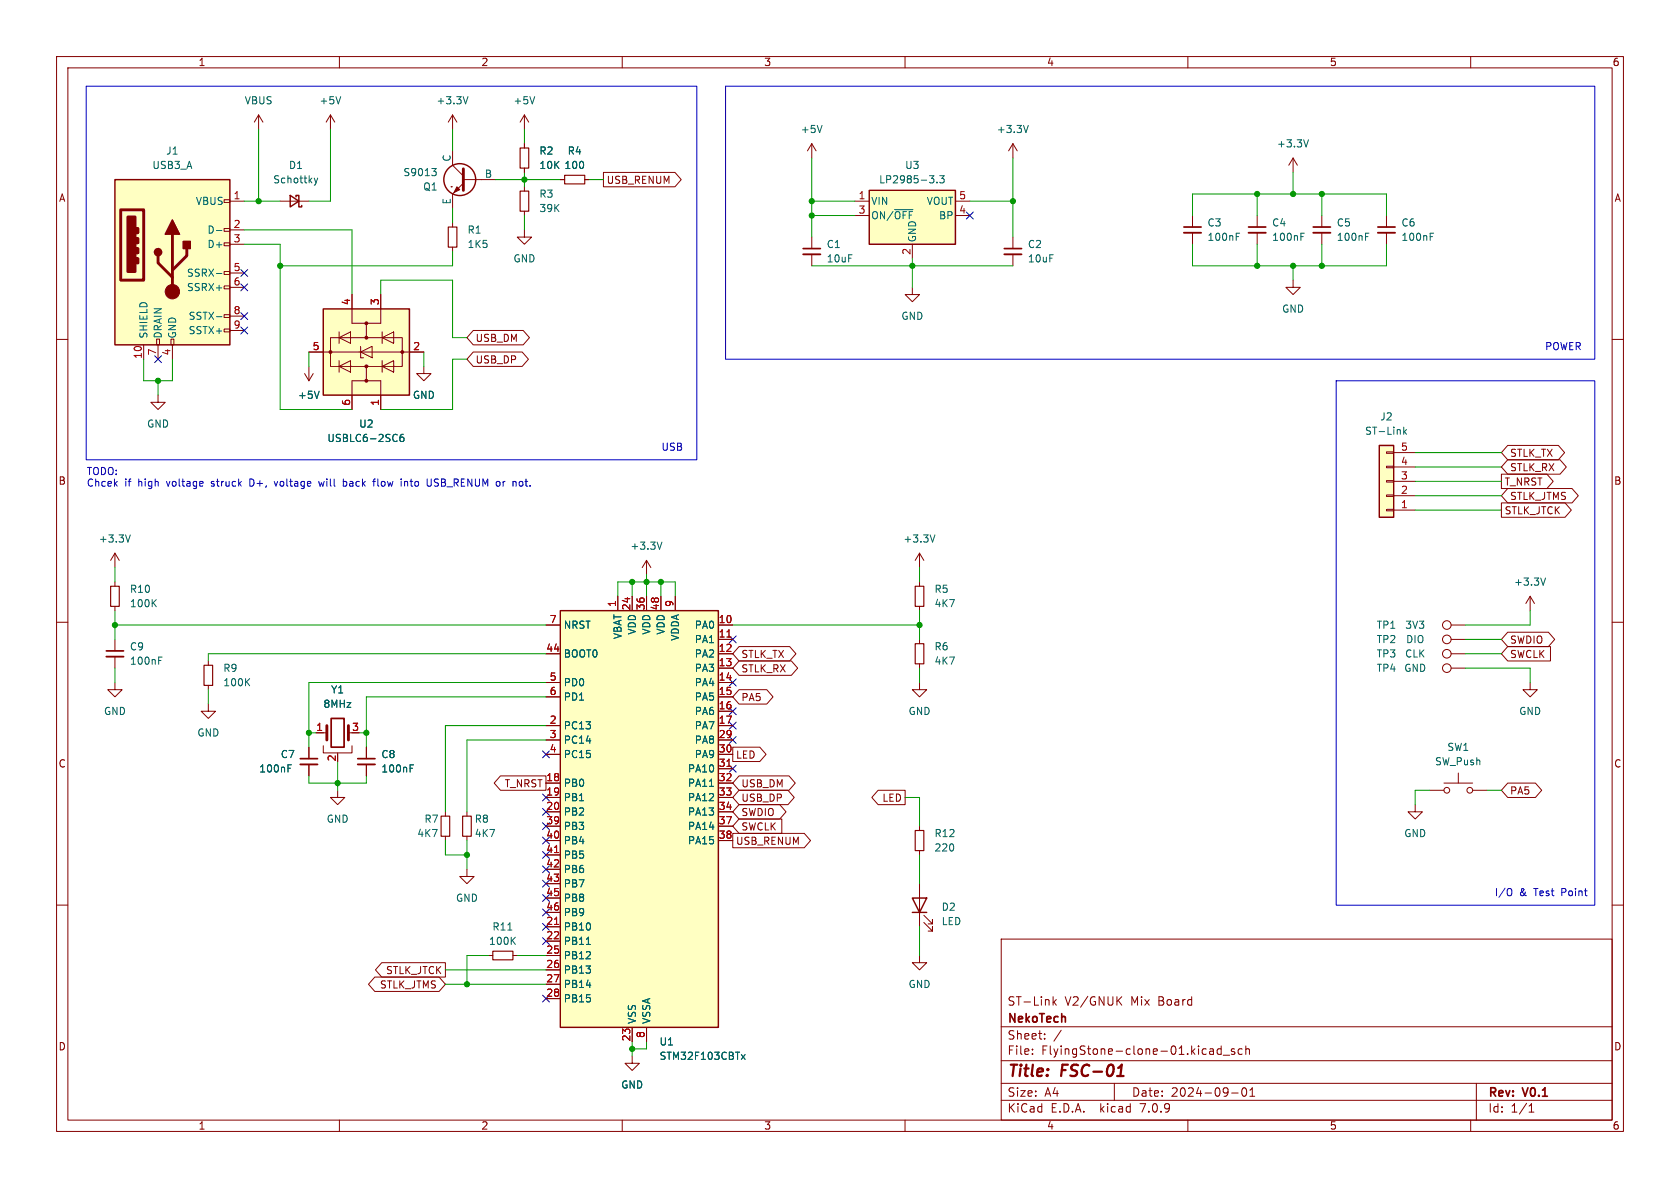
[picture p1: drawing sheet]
<svg xmlns="http://www.w3.org/2000/svg" width="297mm" height="210mm" viewBox="0 0 297 210" stroke-linecap="round" stroke-linejoin="round" font-family="sans-serif">
<g fill="none" stroke="#840000" stroke-width=".18">
<path d="M10 10h277v190h-277zM12 12h273v186h-273zM60 10v2M110 10v2M160 10v2M210 10v2M260 10v2M39.6 35.3h1v.5h-1zM40.6 35.6h2.6M45.7 20.3l-.7 1.3M45.7 20.3v2.6M45.7 20.3l.8 1.3"/>
<path d="M49.5 35.6h5.1M58.4 20.3l-.7 1.3M58.4 20.3v2.6M58.4 20.3l.8 1.3M79.8 33h.1M80 20.3l-.8 1.3M80 20.3v2.6M80 26.7v2.5l1.9 1.9M80 39.4v.7M80 20.3l.8 1.3M81.9 32.4l-1.9 1.9v2.5M81.9 31.8h5.7"/>
<path d="M92.7 20.3l-.8 1.3M92.7 20.3v2.6M92.7 25.4v.8M92.7 29.7v.8M92.7 33v.8M92.7 37.3v.8M92.7 20.3l.8 1.3M99.1 31.8h.7M103.4 31.8h.7M106.7 30.5h12.6l1.1 1.3-1.1 1.2h-12.6zM143.5 25.4l-.8 1.3M143.5 25.4v2.5"/>
<path d="M143.5 25.4l.8 1.3M151.1 35.6h2.6M151.1 38.1h2.6M168.9 35.6h2.5M168.9 38.1h2.5M179.1 25.4v2.5M179.1 25.4l-.8 1.3M179.1 25.4l.7 1.3M210.8 38.1v2M222.2 38.1v2M228.6 27.9l-.8 1.3M228.6 27.9v2.6"/>
<path d="M228.6 27.9l.8 1.3M233.7 38.1v2M245.1 38.1v2M10 60h2M27.7 59.9h.5v1.1h-.5zM30.2 59.9h.5v1.1h-.5zM39.6 58.2h1v.5h-1zM39.6 55.6h1v.5h-1zM39.6 50.5h1v.6h-1zM39.6 48h1v.5h-1zM39.6 42.9h1v.5h-1zM39.6 40.4h1v.5h-1z"/>
<path d="M40.6 40.6h2.6M40.6 43.2h2.6M40.6 48.3h2.6M40.6 50.8h2.6M40.6 55.9h2.6M40.6 58.4h2.6M58.4 59.7h12.7v5.1h-12.7zM59.9 59.7l2.1-1v2zM59.9 58.7v2M62.2 52.1v5.1h2.6v2.5M67.3 52.1v5.1h-2.5M67.6 59.7l2-1v2z"/>
<path d="M67.6 58.7v2M80 43.7v.8M83.7 58.4h8.8l1.1 1.3-1.1 1.3h-8.8l-1.2-1.3zM92.7 40.6v1.3h1.3l-1.3 1.3-1.3-1.3h1.3M143.5 41.9v2M143.5 45v2M161.3 50.8v1.3h1.3l-1.3 1.2-1.3-1.2h1.3M161.3 43.2v2.5M179.1 41.9v2M179.1 45v2M210.8 41.1v2.1M222.2 41.1v2.1"/>
<path d="M228.6 49.5v1.3h1.3l-1.3 1.3-1.3-1.3h1.3M233.7 41.1v2.1M245.1 41.1v2.1M285 60h2M25.4 61v2.5M27.9 69.9v1.2h1.3l-1.3 1.3-1.2-1.3h1.2M27.9 61v2.5M30.5 61v2.5M53.8 66l.8 1.3M54.6 64.8v2.5M54.6 62.2h20.3M55.4 66l-.8 1.3"/>
<path d="M59.9 64.8l2.1-1v2zM59.9 63.8v2M63.8 62.2l2-1v2zM63.8 61.2v2h.5M64.8 64.8v2.5h-2.6v5.1M64.8 67.3h2.5v5.1M67.6 64.8l2-1v2zM67.6 63.8v2M74.9 64.8v1.2h1.3l-1.3 1.3-1.2-1.3h1.2M83.7 62.2h8.6l1.1 1.3-1.1 1.3h-8.6l-1.2-1.3zM245.1 79.9h1.3v.2h-1.3zM266.5 78.7h9l1.1 1.3-1.1 1.3h-9l-1.1-1.3z"/>
<path d="M20.3 97.8v2.5M20.3 97.8l-.7 1.3M20.3 97.8l.8 1.3M114.3 99.1v2.5M114.3 99.1l-.8 1.2M114.3 99.1l.8 1.2M162.6 97.8v2.5M162.6 97.8l-.8 1.3M162.6 97.8l.7 1.3M245.1 82.4h1.3v.3h-1.3zM245.1 85h1.3v.2h-1.3zM245.1 87.5h1.3v.3h-1.3z"/>
<path d="M245.1 90h1.3v.3h-1.3zM246.4 90.2h3.8M246.4 87.6h3.8M246.4 85.1h3.8M246.4 82.6h3.8M246.4 80h3.8M265.4 88.9h11.3l1.1 1.3-1.1 1.2h-11.3zM265.4 83.8h8.1l1.1 1.3-1.1 1.3h-8.1zM266.5 81.3h9.3l1.1 1.3-1.1 1.2h-9.3l-1.1-1.2zM266.5 86.4h11.4l1.1 1.2-1.1 1.3h-11.4l-1.1-1.3zM10 110h2M20.3 102.9v.7"/>
<path d="M20.3 107.2v.8M20.3 113v2.1M20.3 116.1v2M36.8 116.8v.8M96.5 110.5h2.6M96.5 115.6h2.6M109.2 105.4v2.6M111.8 105.4v2.6M114.3 105.4v2.6M116.8 105.4v2.6M119.4 105.4v2.6M127 110.5h2.5"/>
<path d="M127 115.6h2.5M127 118.1h2.5M127 113h2.5M130.7 114.3h8.9l1.1 1.3-1.1 1.2h-8.9l-1.2-1.2zM130.7 116.8h9.2l1.1 1.3-1.1 1.3h-9.2l-1.2-1.3zM162.6 102.9v.7M162.6 107.2v.8M162.6 113v.8M162.6 117.3v.8M256.5 110.5h2.6M256.5 115.6h2.6M256.5 118.1h2.6"/>
<path d="M256.5 113h2.6M266.5 114.3h7.6v2.5h-7.6l-1.1-1.2zM266.5 111.8h7.2l1.2 1.2-1.2 1.3h-7.2l-1.1-1.3zM270.5 105.4l-.8 1.3M270.5 105.4v2.6M270.5 105.4l.8 1.3M285 110h2M20.3 120.7v1.2h1.3l-1.3 1.3-1.3-1.3h1.3M36.8 124.5v1.2h1.3l-1.3 1.3-1.2-1.3h1.2M36.8 121.2v.7M54.6 132.1v2M54.6 135.1v2.1"/>
<path d="M55.9 129.5h1.9M57.1 131.8v1.3h5.1v-1.3M59.7 139.7v1.3h1.3l-1.3 1.2-1.3-1.2h1.3M59.7 133.1v.3M61.6 129.5h.6M64.8 132.1v2M64.8 135.1v2.1M88.5 137.2h8v2.5h-8l-1.1-1.3zM96.5 138.4h2.6M96.5 120.7h2.6M96.5 123.2h2.6M96.5 128.3h2.6"/>
<path d="M96.5 130.8h2.6M96.5 133.4h2.6M127 138.4h2.5M127 120.7h2.5M127 123.2h2.5M127 125.7h2.5M127 128.3h2.5M127 130.8h2.5M127 133.4h2.5M127 135.9h2.5M129.5 132.1h4.8l1.1 1.3-1.1 1.2h-4.8zM130.7 139.7h8.6l1.1 1.3-1.1 1.2h-8.6l-1.2-1.2z"/>
<path d="M130.7 137.2h8.8l1.1 1.2-1.1 1.3h-8.8l-1.2-1.3zM130.7 121.9h4.9l1.1 1.3-1.1 1.3h-4.9l-1.2-1.3zM155.2 139.7h4.8v2.5h-4.8l-1.1-1.2zM162.6 120.7v1.2h1.2l-1.2 1.3-1.3-1.3h1.3M252.7 139.7h2.6M255.3 138.4h5M257.8 136.7v1.7M260.3 139.7h2.6M266.5 138.4h4.9l1.2 1.3-1.2 1.3h-4.9l-1.1-1.3zM270.5 120.7v1.2h1.3l-1.3 1.3-1.3-1.3h1.3M10 160h2M78.7 143.5v.8"/>
<path d="M78.7 147.8v.8M82.5 153.7v1.2h1.3l-1.3 1.3-1.2-1.3h1.2M82.5 143.5v.8M82.5 147.8v.8M96.5 141h2.6M96.5 143.5h2.6M96.5 146.1h2.6M96.5 148.6h2.6M96.5 151.1h2.6M96.5 153.7h2.6M96.5 156.2h2.6M96.5 158.8h2.6"/>
<path d="M127 141h2.5M127 143.5h2.5M127 146.1h2.5M127 148.6h2.5M129.5 147.3h12.7l1.1 1.3-1.1 1.3h-12.7zM130.7 144.8h7.5v2.5h-7.5l-1.2-1.2zM130.7 142.2h7.2l1.1 1.3-1.1 1.3h-7.2l-1.2-1.3zM162.6 146.1v.7M162.6 150.4v.7M162.6 156.2v7.6M250.2 142.2v1.3h1.3l-1.3 1.3-1.3-1.3h1.3M285 160h2"/>
<path d="M66.3 172.7h11.3l1.1 1.3-1.1 1.3h-11.3l-1.2-1.3zM67.5 170.2h11.2v2.5h-11.2l-1.1-1.2zM86.4 168.9h.7M90.7 168.9h.7M96.5 163.8h2.6M96.5 166.4h2.6M96.5 168.9h2.6M96.5 171.5h2.6M96.5 174h2.6M96.5 176.5h2.6M96.5 161.3h2.6M162.6 168.9v1.3h1.2l-1.2 1.3-1.3-1.3h1.3"/>
<path d="M163.3 163.1l1.5 1.5v-.8v.8h-.7M163.3 161.8l1.5 1.5v-.7v.7h-.7M177 166h108v32h-108zM186.2 176.2v1.5M186.3 177.1l.4 .6M186.7 176.7l-.5 .6M197.7 176.8l.6 .9M198.3 176.2l-.8 .9M60 198v2M110 198v2M111.8 186.7v1.3h1.2l-1.2 1.2-1.3-1.2h1.3M111.8 181.6v2.6"/>
<path d="M114.3 181.6v2.6M160 198v2M177 194.5h108M177 191.5h108M177 187.5h108M177 181.5h108M182.5 186.3v.1M182.5 185.5v.1M184.7 183.6v.1M184.7 182.8v.1M187.6 182.1l-1.3 2M197 191.5v3"/>
<path d="M210 198v2M214 185.4l.5 .1v.9M214.5 186.3l-.5 .1M214.5 185.8h-.5M215.9 185.5l-.4-.1-.3 .3v.4l.1 .2h.6M215.9 184.9v1.5M216.2 186.5h1.2M217.7 193.2h1.2M218.2 185.5l-.3-.1-.2 .2v.2l.5 .2v.3h-.5M219.6 185.5l-.4-.1-.3 .3v.4l.1 .2h.6M219.7 192.4l.2-.1a.81 .81 0 0 1 .6 .6 .81 .81 0 0 1-.3 .8l-.2 .1a.81 .81 0 0 1-.3-1.4zM220.2 185.5l.3-.1 .3 .1 .1 .9"/>
<path d="M220.2 184.9v1.5M221 193.8h.8M221 192.7l.4-.4v1.5M260 198v2M261 191.5v6.5M270.3 196.6h.9M270.3 195.5l.4-.4v1.5"/>
<circle cx="255.8" cy="115.6" r=".76"/>
<circle cx="255.8" cy="113" r=".76"/>
<circle cx="255.8" cy="118.1" r=".76"/>
<circle cx="255.8" cy="110.5" r=".76"/>
<circle cx="255.8" cy="139.7" r=".51"/>
<circle cx="259.8" cy="139.7" r=".51"/>
</g>
<path d="M197.5 190.2h1.1M198.1 188.5l.2-.3-.2 2" fill="none" stroke="#840000" stroke-width=".4"/>
<path d="M91.9 33.8h1.6v3.5h-1.6zM91.9 26.2h1.6v3.5h-1.6zM99.8 31h3.6v1.5h-3.6zM79.2 40.1h1.6v3.6h-1.6zM19.6 103.6h1.5v3.6h-1.5zM36.1 117.6h1.5v3.6h-1.5zM161.8 113.8h1.5v3.5h-1.5zM161.8 103.6h1.5v3.6h-1.5zM78 144.3h1.5v3.5h-1.5zM81.8 144.3h1.5v3.5h-1.5zM161.8 146.8h1.5v3.6h-1.5zM87.1 168.1h3.6v1.6h-3.6z" fill="none" stroke="#840000" stroke-width=".2"/>
<g fill="#ffffc2" stroke="#ffffc2" stroke-width=".18">
<path d="M243.8 78.7h2.6v12.7h-2.6z"/>
<path d="M99.1 108h27.9v73.6h-27.9z"/>
<path d="M153.7 33.7h15.2v9.5h-15.2z"/>
<path d="M20.3 31.8h20.3v29.2h-20.3z"/>
<path d="M57.1 54.6h15.3v15.3h-15.3z"/>
</g>
<g fill="none" stroke="#840000" stroke-width=".25">
<path d="M20.3 31.8h20.3v29.2h-20.3zM51.3 34.5l1.5 1.1-1.5 1zM52.3 34.8v-.3h.5v2.1h.5v-.3M153.7 33.7h15.2v9.5h-15.2zM57.1 54.6h15.3v15.3h-15.3zM243.8 78.7h2.6v12.7h-2.6zM99.1 108h27.9v73.6h-27.9zM161.3 158.8h2.5l-1.2 2.5zM161.3 161.3h2.5"/>
<circle cx="81.3" cy="31.7" r="2.82"/>
</g>
<g fill="none" stroke="#006464" stroke-width=".18">
<path d="M60.2 17.1l-.4 1.3M82.7 17.1l-.4 1.3M94.5 17.1l-.4 1.3M55.6 31.5l.3 .8M55.9 32.3l-.3 .5M56.2 31.5l-.3 .8M76.3 29.8h.8l-.4 .5M76.9 30.3l.2 .2v.3l-.2 .3M145.3 22.2l-.4 1.2M158.1 37.1h3.3M164.3 31.1h.8l-.4 .4M165 31.6l.1 .2-.1 .5"/>
<path d="M165.6 32.2v.1M166.1 31.1h.8l-.4 .4 .4 .2v.5l-.2 .1-.6-.1M181.8 22.2l-.4 1.2M231.3 24.7l-.4 1.3M38.3 40.7h.9M38.3 48.4h.9M38.3 56h.9M218.6 41.8h.4M218.6 41.2h.6M230 41.8h.4M230 41.2h.6M241.4 41.8h.4"/>
<path d="M241.4 41.2h.6M252.8 41.8h.5M252.8 41.2h.6M56.4 69.2l-.4 1.2M71.3 76.8h-.4a.86 .86 0 0 0 0 1.2l.5-.1v-.4l-.2-.2h-.4l-.1 .2M248.2 75.5v1.3M248.3 76.3l.3 .5M248.6 75.9l-.4 .5M23 94.6l-.4 1.2M117 95.8l-.4 1.3M165.3 94.6l-.4 1.2M27.1 106.5l.5 .8"/>
<path d="M27.6 106l-.7 .7M28.1 116.8h.4M28.1 116.2h.6M44.1 120l-.7 .7M273.2 102.2l-.4 1.2M43.6 120.5l.5 .7M50.9 135.8h.4M50.9 135.2h.6M72.5 135.8h.4M72.5 135.2h.6M125.4 139h.7M89.8 164.4h.7"/>
<path d="M90.6 166.2l.5 .7M91.1 165.7l-.7 .7M103.7 166.9h.7M131.1 186.4l.6 .9M131.7 186.4l-.6 .9"/>
</g>
<path d="M142 45h3M177.5 45h3.1M209.3 41.1h3M220.7 41.1h3.1M232.2 41.1h3M243.6 41.1h3M18.8 116.1h3M53.1 135.1h3M63.2 135.1h3.1" fill="none" stroke="#840000" stroke-width=".33"/>
<path d="M142 43.9h3M177.5 43.9h3.1M209.3 40.1h3M220.7 40.1h3.1M232.2 40.1h3M243.6 40.1h3M18.8 115.1h3M53.1 134.1h3M58.5 127h2.3v5.1h-2.3zM63.2 134.1h3.1" fill="none" stroke="#840000" stroke-width=".3"/>
<path d="M128.5 112.6h.7M128.5 135.5h.7M98 150.7h.8M98 163.4h.8" fill="none" stroke="#a90000" stroke-width=".18"/>
<path d="M21.3 37.1h4.1v12.4h-4.1zM81.9 29.8v3.9M24.1 45.7h.3v.8h-.3zM24.1 43.9h.3v.8h-.3zM24.1 42.2h.3v.7h-.3zM24.1 40.4h.3v.7h-.3zM27.9 45.2v1.3l2.6 2.5M30.5 41.4v10.2M33 43.9v1.3l-2.5 2.6M57.8 128.3v2.5M61.6 128.3v2.5" fill="none" stroke="#840000" stroke-width=".51"/>
<g fill="#840000" stroke="#840000" stroke-width=".18">
<path d="M80.8 33l.5 .5-1 .5z"/>
<circle cx="30.5" cy="51.6" r="1.27"/>
<circle cx="64.8" cy="67.3" r=".25"/>
<circle cx="64.8" cy="64.8" r=".25"/>
<circle cx="71.1" cy="62.2" r=".25"/>
<circle cx="58.4" cy="62.2" r=".25"/>
<circle cx="64.8" cy="59.7" r=".25"/>
<circle cx="64.8" cy="57.1" r=".25"/>
</g>
<path d="M22.6 38.4h1.3v9.6h-1.3z" fill="#840000" stroke="#840000" stroke-width=".51"/>
<g fill="#840000" stroke="#840000" stroke-width=".25">
<path d="M30.5 38.9l1.2 2.5h-2.5z"/>
<path d="M32.4 42.7h1.3v1.2h-1.3z"/>
<circle cx="27.9" cy="44.6" r=".63"/>
</g>
<g fill="none" stroke="#0000c2" stroke-width=".18">
<path d="M15.2 15.2h108v66.1h-108zM128.3 15.2h153.6v48.3h-153.6zM236.2 67.3h45.7v92.7h-45.7zM44.5 84.7h-.3v1.2h.3M48.5 85.1l.3 .8 .3-.8M56.3 85.1l.3 .8 .2-.6 .3 .6M60.7 85.2l.4-.1 .2 .2-.1 .6h-.5M60.7 84.7v1.2M65.9 85.1h.5M66.3 84.7h.1M66.8 84.7v1.1l.2 .1M71.5 85.2l.4-.1 .2 .2"/>
<path d="M71.5 85.1v.8M76.2 84.7v1l-.1 .2h-.3M76.8 85.9h.2M76.9 84.7l-.1 .2 .1 .3M89.3 85.1l-.4 .2M91.9 85.2l.3-.1 .2 .2M92.4 85.7l-.2 .2h-.3M267 157.1h.1a.81 .81 0 0 1-.1 1.2"/>
</g>
<g fill="none" stroke="#009600" stroke-width=".18">
<path d="M43.2 35.6h6.3M45.7 22.9v12.7M58.4 22.9v12.7h-3.8M80 22.9v3.8M80 36.8v2.6M87.6 31.8h11.5M92.7 22.9v2.5M92.7 30.5v2.5M92.7 38.1v2.5M104.1 31.8h2.6M143.5 35.6h7.6M143.5 27.9v14"/>
<path d="M143.5 38.1h7.6M171.4 35.6h7.7M179.1 27.9v14M210.8 38.1v-3.8h34.3v3.8M222.2 34.3v3.8M228.6 30.5v3.8M233.7 34.3v3.8M43.2 43.2h6.3v29.2h12.7M43.2 40.6h19v11.5M67.3 52.1v-2.6h12.7v10.2h2.5M80 44.5v2.5h-30.5M143.5 47h35.6"/>
<path d="M161.3 45.7v5.1M210.8 43.2v3.8h34.3v-3.8M222.2 43.2v3.8M228.6 47v2.5M233.7 43.2v3.8M25.4 63.5v3.8h5.1v-3.8M27.9 67.3v2.6M54.6 62.2v2.6M74.9 62.2v2.6M82.5 63.5h-2.5v8.9h-12.7M250.2 87.6h15.2M250.2 85.1h15.2"/>
<path d="M250.2 90.2h15.2M250.2 82.6h15.2M250.2 80h15.2M20.3 100.3v2.6M20.3 108v5M20.3 118.1v2.6M20.3 110.5h76.2M96.5 115.6h-59.7v1.2M109.2 105.4v-2.5h10.2v2.5M111.8 102.9v2.5M114.3 101.6v3.8M116.8 102.9v2.5"/>
<path d="M129.5 110.5h33.1M162.6 100.3v2.6M162.6 108v5M162.6 118.1v2.6M259.1 115.6h6.3M259.1 113h6.3M259.1 118.1h11.4v2.6M270.5 108v2.5h-11.4M36.8 121.9v2.6M54.6 137.2v1.2h10.2v-1.2M54.6 129.5h1.3M59.7 134.6v5.1"/>
<path d="M63.5 129.5h1.3M96.5 130.8h-14v12.7M96.5 120.7h-41.9v11.4M96.5 123.2h-31.7v8.9M96.5 128.3h-17.8v15.2M252.7 139.7h-2.5v2.5M262.9 139.7h2.5M78.7 148.6v2.5h3.8M82.5 148.6v5.1M160 141h2.6v5.1M162.6 151.1v5.1M78.7 171.5h17.8"/>
<path d="M78.7 174h17.8M86.4 168.9h-3.9v5.1M91.4 168.9h5.1M162.6 163.8v5.1M111.8 184.2v2.5M114.3 184.2v1.2h-2.5"/>
</g>
<g fill="none" stroke="#000084" stroke-width=".18">
<path d="M170.8 37.5l1.3 1.2M172.1 37.5l-1.3 1.2M42.6 47.7l1.2 1.2M42.6 57.8l1.2 1.2M42.6 50.2l1.2 1.2M42.6 55.3l1.2 1.2M43.8 47.7l-1.2 1.2M43.8 57.8l-1.2 1.2M43.8 50.2l-1.2 1.2M43.8 55.3l-1.2 1.2M27.3 62.9l1.2 1.2M28.5 62.9l-1.2 1.2"/>
<path d="M128.9 112.4l1.2 1.2M130.1 112.4l-1.2 1.2M95.9 132.7l1.2 1.3M97.1 132.7l-1.2 1.3M128.9 135.3l1.2 1.2M128.9 125.1l1.2 1.2M128.9 120l1.2 1.3M128.9 127.7l1.2 1.2M128.9 130.2l1.2 1.2M130.1 120l-1.2 1.3M130.1 125.1l-1.2 1.2M130.1 127.7l-1.2 1.2"/>
<path d="M130.1 130.2l-1.2 1.2M130.1 135.3l-1.2 1.2M95.9 153.1l1.2 1.2M95.9 158.1l1.2 1.3M95.9 155.6l1.2 1.2M95.9 148l1.2 1.2M95.9 150.5l1.2 1.2M95.9 140.4l1.2 1.2M95.9 142.9l1.2 1.2M95.9 145.4l1.2 1.3M97.1 153.1l-1.2 1.2M97.1 158.1l-1.2 1.3"/>
<path d="M97.1 155.6l-1.2 1.2M97.1 148l-1.2 1.2M97.1 150.5l-1.2 1.2M97.1 140.4l-1.2 1.2M97.1 142.9l-1.2 1.2M97.1 145.4l-1.2 1.3M95.9 160.7l1.2 1.2M95.9 165.8l1.2 1.2M95.9 163.2l1.2 1.2M95.9 175.9l1.2 1.2M97.1 160.7l-1.2 1.2M97.1 165.8l-1.2 1.2"/>
<path d="M97.1 163.2l-1.2 1.2M97.1 175.9l-1.2 1.2"/>
</g>
<g fill="#009600" stroke="#009600" stroke-width=".18">
<circle cx="82.5" cy="151.1" r=".46"/>
<circle cx="64.8" cy="129.5" r=".46"/>
<circle cx="59.7" cy="138.4" r=".46"/>
<circle cx="27.9" cy="67.3" r=".46"/>
<circle cx="20.3" cy="110.5" r=".46"/>
<circle cx="54.6" cy="129.5" r=".46"/>
<circle cx="111.8" cy="185.4" r=".46"/>
<circle cx="82.5" cy="174" r=".46"/>
<circle cx="45.7" cy="35.6" r=".46"/>
<circle cx="92.7" cy="31.8" r=".46"/>
<circle cx="49.5" cy="47" r=".46"/>
<circle cx="162.6" cy="110.5" r=".46"/>
<circle cx="116.8" cy="102.9" r=".46"/>
<circle cx="114.3" cy="102.9" r=".46"/>
<circle cx="111.8" cy="102.9" r=".46"/>
<circle cx="143.5" cy="38.1" r=".46"/>
<circle cx="161.3" cy="47" r=".46"/>
<circle cx="228.6" cy="34.3" r=".46"/>
<circle cx="222.2" cy="34.3" r=".46"/>
<circle cx="179.1" cy="35.6" r=".46"/>
<circle cx="233.7" cy="34.3" r=".46"/>
<circle cx="143.5" cy="35.6" r=".46"/>
<circle cx="222.2" cy="47" r=".46"/>
<circle cx="228.6" cy="47" r=".46"/>
<circle cx="233.7" cy="47" r=".46"/>
</g>
<g font-size="2.8" fill="#840000">
<text x="178" y="190.9">Title:</text>
<text x="187.7" y="190.9">FSC-01</text>
</g>
<g font-size="2.1" fill="#840000">
<text x="178" y="178">ST-Link</text>
<text x="188.2" y="178">V2/GNUK</text>
<text x="200" y="178">Mix</text>
<text x="204.9" y="178">Board</text>
<text x="178" y="184">Sheet:</text>
<text x="178" y="181.2">NekoTech</text>
<text x="178" y="186.7">File:</text>
<text x="184.1" y="186.7">FlyingStone-clone-01.kicad_sch</text>
<text x="178" y="196.9">KiCad</text>
<text x="178" y="194.1">Size:</text>
<text x="184.7" y="194.1">A4</text>
<text x="185.7" y="196.9">E.D.A.</text>
<text x="194.6" y="196.9">kicad</text>
<text x="200" y="194.1">Date:</text>
<text x="201.8" y="196.9">7.0.9</text>
<text x="207" y="194.1">2024-09-01</text>
<text x="263" y="194.3">Rev:</text>
<text x="263" y="196.9">Id:</text>
<text x="267.1" y="196.9">1/1</text>
<text x="269.4" y="194.3">V0.1</text>
</g>
<g font-size="1.8" fill="#840000">
<text x="35" y="11.9">1</text>
<text x="85" y="11.9">2</text>
<text x="135" y="11.9">3</text>
<text x="185" y="11.9">4</text>
<text x="235" y="11.9">5</text>
<text x="285" y="11.9">6</text>
<text x="10.3" y="35.9">A</text>
<text x="107.2" y="32.7">USB_RENUM</text>
<text x="285.3" y="35.9">A</text>
<text x="84" y="60.6">USB_DM</text>
<text x="84" y="64.5">USB_DP</text>
<text x="266.9" y="83.5">STLK_RX</text>
<text x="266.9" y="81">STLK_TX</text>
<text x="10.3" y="85.9">B</text>
<text x="265.9" y="86">T_NRST</text>
<text x="266.9" y="88.6">STLK_JTMS</text>
<text x="285.3" y="85.9">B</text>
<text x="265.9" y="91.1">STLK_JTCK</text>
<text x="266.9" y="114">SWDIO</text>
<text x="131" y="116.5">STLK_TX</text>
<text x="131" y="119.1">STLK_RX</text>
<text x="266.9" y="116.5">SWCLK</text>
<text x="131" y="124.1">PA5</text>
<text x="10.3" y="135.9">C</text>
<text x="130" y="134.3">LED</text>
<text x="285.3" y="135.9">C</text>
<text x="89.1" y="139.4">T_NRST</text>
<text x="131" y="141.9">USB_DP</text>
<text x="131" y="139.4">USB_DM</text>
<text x="155.9" y="141.9">LED</text>
<text x="266.9" y="140.7">PA5</text>
<text x="130" y="149.5">USB_RENUM</text>
<text x="131" y="147">SWCLK</text>
<text x="131" y="144.5">SWDIO</text>
<text x="68.1" y="172.4">STLK_JTCK</text>
<text x="67.1" y="174.9">STLK_JTMS</text>
<text x="10.3" y="185.9">D</text>
<text x="285.3" y="185.9">D</text>
<text x="35" y="199.9">1</text>
<text x="85" y="199.9">2</text>
<text x="135" y="199.9">3</text>
<text x="185" y="199.9">4</text>
<text x="235" y="199.9">5</text>
<text x="285" y="199.9">6</text>
</g>
<g font-size="1.8" fill="#006464">
<text x="43.2" y="18.6">VBUS</text>
<text x="56.4" y="18.6">+5V</text>
<text x="77.1" y="18.6">+3.3V</text>
<text x="90.7" y="18.6">+5V</text>
<text x="141.5" y="23.7">+5V</text>
<text x="176.1" y="23.7">+3.3V</text>
<text x="29.3" y="27.5">J1</text>
<text x="79.8" y="28.7" transform="rotate(-90 79.8 28.7)">C</text>
<text x="95.3" y="27.5">R2</text>
<text x="100.3" y="27.5">R4</text>
<text x="225.7" y="26.3">+3.3V</text>
<text x="26.8" y="30.1">USB3_A</text>
<text x="48.2" y="32.6">Schottky</text>
<text x="51" y="30.1">D1</text>
<text x="71.2" y="31.3">S9013</text>
<text x="74.7" y="33.9">Q1</text>
<text x="85.6" y="31.5">B</text>
<text x="95.3" y="35.2">R3</text>
<text x="95.3" y="30.1">10K</text>
<text x="99.7" y="30.1">100</text>
<text x="155.3" y="32.6">LP2985-3.3</text>
<text x="159.9" y="30.1">U3</text>
<text x="34.5" y="36.4">VBUS</text>
<text x="36.6" y="41.5">D-</text>
<text x="79.8" y="36.2" transform="rotate(-90 79.8 36.2)">E</text>
<text x="82.6" y="41.5">R1</text>
<text x="95.3" y="37.7">39K</text>
<text x="153.9" y="36.4">VIN</text>
<text x="153.9" y="39">ON/~{OFF}</text>
<text x="163.7" y="36.4">VOUT</text>
<text x="165.9" y="39">BP</text>
<text x="213.4" y="40.2">C3</text>
<text x="224.8" y="40.2">C4</text>
<text x="236.2" y="40.2">C5</text>
<text x="247.7" y="40.2">C6</text>
<text x="36.6" y="44">D+</text>
<text x="82.6" y="44">1K5</text>
<text x="90.7" y="46.6">GND</text>
<text x="146.1" y="44">C1</text>
<text x="146.1" y="46.6">10uF</text>
<text x="162.2" y="42.9" transform="rotate(-90 162.2 42.9)">GND</text>
<text x="181.6" y="44">C2</text>
<text x="181.6" y="46.6">10uF</text>
<text x="213.4" y="42.8">100nF</text>
<text x="224.8" y="42.8">100nF</text>
<text x="236.2" y="42.8">100nF</text>
<text x="247.7" y="42.8">100nF</text>
<text x="32.9" y="49.1">SSRX-</text>
<text x="32.9" y="51.7">SSRX+</text>
<text x="26.3" y="59.9" transform="rotate(-90 26.3 59.9)">SHIELD</text>
<text x="28.8" y="59.9" transform="rotate(-90 28.8 59.9)">DRAIN</text>
<text x="31.3" y="59.9" transform="rotate(-90 31.3 59.9)">GND</text>
<text x="33.3" y="56.7">SSTX-</text>
<text x="33.3" y="59.3">SSTX+</text>
<text x="159.3" y="56.7">GND</text>
<text x="226.6" y="55.5">GND</text>
<text x="52.6" y="70.7">+5V</text>
<text x="72.9" y="70.7">GND</text>
<text x="25.9" y="75.8">GND</text>
<text x="63.4" y="75.8">U2</text>
<text x="241.2" y="77.1">ST-Link</text>
<text x="243.9" y="74.5">J2</text>
<text x="57.8" y="78.3">USBLC6-2SC6</text>
<text x="17.4" y="96.1">+3.3V</text>
<text x="111.4" y="97.4">+3.3V</text>
<text x="159.6" y="96.1">+3.3V</text>
<text x="22.9" y="107.5">100K</text>
<text x="22.9" y="105">R10</text>
<text x="165.1" y="105">R5</text>
<text x="165.1" y="107.5">4K7</text>
<text x="267.6" y="103.7">+3.3V</text>
<text x="99.6" y="111.4">NRST</text>
<text x="110.1" y="113.1" transform="rotate(-90 110.1 113.1)">VBAT</text>
<text x="112.6" y="112.3" transform="rotate(-90 112.6 112.3)">VDD</text>
<text x="115.2" y="112.3" transform="rotate(-90 115.2 112.3)">VDD</text>
<text x="117.7" y="112.3" transform="rotate(-90 117.7 112.3)">VDD</text>
<text x="120.2" y="113.4" transform="rotate(-90 120.2 113.4)">VDDA</text>
<text x="122.7" y="111.4">PA0</text>
<text x="122.7" y="113.9">PA1</text>
<text x="243.3" y="111.4">TP1</text>
<text x="243.3" y="113.9">TP2</text>
<text x="248.3" y="111.4">3V3</text>
<text x="248.5" y="113.9">DIO</text>
<text x="22.9" y="115.2">C9</text>
<text x="22.9" y="117.7">100nF</text>
<text x="39.4" y="119">R9</text>
<text x="99.6" y="116.4">BOOT0</text>
<text x="122.7" y="116.4">PA2</text>
<text x="122.7" y="119">PA3</text>
<text x="165.1" y="115.2">R6</text>
<text x="165.1" y="117.7">4K7</text>
<text x="243.3" y="116.4">TP3</text>
<text x="243.3" y="119">TP4</text>
<text x="248.2" y="119">GND</text>
<text x="248.3" y="116.4">CLK</text>
<text x="39.4" y="121.5">100K</text>
<text x="57.1" y="125.3">8MHz</text>
<text x="58.4" y="122.8">Y1</text>
<text x="99.6" y="121.5">PD0</text>
<text x="99.6" y="124.1">PD1</text>
<text x="122.7" y="121.5">PA4</text>
<text x="122.7" y="124.1">PA5</text>
<text x="18.3" y="126.6">GND</text>
<text x="34.8" y="130.4">GND</text>
<text x="99.6" y="129.1">PC13</text>
<text x="99.6" y="131.7">PC14</text>
<text x="122.7" y="126.6">PA6</text>
<text x="122.7" y="129.1">PA7</text>
<text x="122.7" y="131.7">PA8</text>
<text x="160.5" y="126.6">GND</text>
<text x="268.5" y="126.6">GND</text>
<text x="45.7" y="136.8">100nF</text>
<text x="49.5" y="134.2">C7</text>
<text x="67.3" y="134.2">C8</text>
<text x="67.3" y="136.8">100nF</text>
<text x="99.6" y="134.2">PC15</text>
<text x="121.5" y="136.8">PA10</text>
<text x="122.7" y="134.2">PA9</text>
<text x="253.6" y="135.5">SW_Push</text>
<text x="255.8" y="132.9">SW1</text>
<text x="99.6" y="139.3">PB0</text>
<text x="99.6" y="141.8">PB1</text>
<text x="121.5" y="139.3">PA11</text>
<text x="121.5" y="141.8">PA12</text>
<text x="57.7" y="145.6">GND</text>
<text x="73.7" y="148.2">4K7</text>
<text x="74.9" y="145.6">R7</text>
<text x="83.8" y="145.6">R8</text>
<text x="83.8" y="148.2">4K7</text>
<text x="99.6" y="144.4">PB2</text>
<text x="99.6" y="146.9">PB3</text>
<text x="99.6" y="149.5">PB4</text>
<text x="121.5" y="144.4">PA13</text>
<text x="121.5" y="146.9">PA14</text>
<text x="121.5" y="149.5">PA15</text>
<text x="165.1" y="148.2">R12</text>
<text x="248.2" y="148.2">GND</text>
<text x="99.6" y="152">PB5</text>
<text x="99.6" y="154.5">PB6</text>
<text x="165.1" y="150.7">220</text>
<text x="80.5" y="159.6">GND</text>
<text x="99.6" y="157.1">PB7</text>
<text x="99.6" y="159.6">PB8</text>
<text x="166.4" y="161.2">D2</text>
<text x="86.3" y="167.2">100K</text>
<text x="87" y="164.7">R11</text>
<text x="99.6" y="164.7">PB10</text>
<text x="99.6" y="167.2">PB11</text>
<text x="99.6" y="162.2">PB9</text>
<text x="166.4" y="163.7">LED</text>
<text x="99.6" y="169.8">PB12</text>
<text x="99.6" y="172.3">PB13</text>
<text x="99.6" y="174.9">PB14</text>
<text x="99.6" y="177.4">PB15</text>
<text x="160.5" y="174.9">GND</text>
<text x="112.6" y="181.1" transform="rotate(-90 112.6 181.1)">VSS</text>
<text x="115.2" y="181.1" transform="rotate(-90 115.2 181.1)">VSSA</text>
<text x="116.5" y="185">U1</text>
<text x="116.5" y="187.6">STM32F103CBTx</text>
<text x="109.7" y="192.6">GND</text>
</g>
<g font-size="1.8" fill="#a90000">
<text x="41.2" y="35.3">1</text>
<text x="151.7" y="35.3">1</text>
<text x="169.5" y="35.3">5</text>
<text x="41.2" y="40.4">2</text>
<text x="151.7" y="37.8">3</text>
<text x="169.5" y="37.8">4</text>
<text x="41.2" y="42.9">3</text>
<text x="161" y="45.2" transform="rotate(-90 161 45.2)">2</text>
<text x="41.2" y="48">5</text>
<text x="41.2" y="50.5">6</text>
<text x="41.2" y="55.6">8</text>
<text x="41.2" y="58.2">9</text>
<text x="62" y="54" transform="rotate(-90 62 54)">4</text>
<text x="67.1" y="54" transform="rotate(-90 67.1 54)">3</text>
<text x="25.1" y="63.5" transform="rotate(-90 25.1 63.5)">10</text>
<text x="27.7" y="62.9" transform="rotate(-90 27.7 62.9)">7</text>
<text x="30.2" y="62.9" transform="rotate(-90 30.2 62.9)">4</text>
<text x="55.2" y="62">5</text>
<text x="73" y="62">2</text>
<text x="62" y="71.8" transform="rotate(-90 62 71.8)">6</text>
<text x="67.1" y="71.8" transform="rotate(-90 67.1 71.8)">1</text>
<text x="247.6" y="82.3">4</text>
<text x="247.6" y="79.8">5</text>
<text x="247.6" y="89.9">1</text>
<text x="247.6" y="87.4">2</text>
<text x="247.6" y="84.8">3</text>
<text x="109" y="107.4" transform="rotate(-90 109 107.4)">1</text>
<text x="111.5" y="108" transform="rotate(-90 111.5 108)">24</text>
<text x="114" y="108" transform="rotate(-90 114 108)">36</text>
<text x="116.6" y="108" transform="rotate(-90 116.6 108)">48</text>
<text x="119.1" y="107.4" transform="rotate(-90 119.1 107.4)">9</text>
<text x="97.1" y="110.2">7</text>
<text x="127" y="110.2">10</text>
<text x="127" y="112.8">11</text>
<text x="96.5" y="115.3">44</text>
<text x="127" y="115.3">12</text>
<text x="127" y="117.9">13</text>
<text x="97.1" y="120.4">5</text>
<text x="97.1" y="122.9">6</text>
<text x="127" y="120.4">14</text>
<text x="127" y="122.9">15</text>
<text x="127" y="125.5">16</text>
<text x="55.8" y="129.3">1</text>
<text x="62.2" y="129.3">3</text>
<text x="97.1" y="128">2</text>
<text x="97.1" y="130.6">3</text>
<text x="127" y="128">17</text>
<text x="127" y="130.6">29</text>
<text x="59.4" y="134.7" transform="rotate(-90 59.4 134.7)">2</text>
<text x="97.1" y="133.1">4</text>
<text x="127" y="133.1">30</text>
<text x="127" y="135.6">31</text>
<text x="96.5" y="138.2">18</text>
<text x="96.5" y="140.7">19</text>
<text x="96.5" y="143.3">20</text>
<text x="127" y="138.2">32</text>
<text x="127" y="140.7">33</text>
<text x="127" y="143.3">34</text>
<text x="96.5" y="145.8">39</text>
<text x="96.5" y="148.3">40</text>
<text x="127" y="145.8">37</text>
<text x="127" y="148.3">38</text>
<text x="96.5" y="150.9">41</text>
<text x="96.5" y="153.4">42</text>
<text x="96.5" y="156">43</text>
<text x="96.5" y="158.5">45</text>
<text x="96.5" y="161">46</text>
<text x="96.5" y="163.6">21</text>
<text x="96.5" y="166.1">22</text>
<text x="96.5" y="168.7">25</text>
<text x="96.5" y="171.2">26</text>
<text x="96.5" y="173.7">27</text>
<text x="96.5" y="176.3">28</text>
<text x="111.5" y="184.2" transform="rotate(-90 111.5 184.2)">23</text>
<text x="114" y="183.6" transform="rotate(-90 114 183.6)">8</text>
</g>
<g font-size="1.8" fill="#0000c2">
<text x="273" y="62">POWER</text>
<text x="116.8" y="79.8">USB</text>
<text x="15.2" y="84.1">TODO:</text>
<text x="15.2" y="86.1">Chcek</text>
<text x="22" y="86.1">if</text>
<text x="24.5" y="86.1">high</text>
<text x="29.8" y="86.1">voltage</text>
<text x="37.8" y="86.1">struck</text>
<text x="44.8" y="86.1">D+,</text>
<text x="49.4" y="86.1">voltage</text>
<text x="57.5" y="86.1">will</text>
<text x="61.9" y="86.1">back</text>
<text x="67.5" y="86.1">flow</text>
<text x="72.5" y="86.1">into</text>
<text x="77.3" y="86.1">USB_RENUM</text>
<text x="89.8" y="86.1">or</text>
<text x="92.9" y="86.1">not.</text>
<text x="264.2" y="158.5">I/O</text>
<text x="268.6" y="158.5">&amp;</text>
<text x="271.3" y="158.5">Test</text>
<text x="276.3" y="158.5">Point</text>
</g>
</svg>
